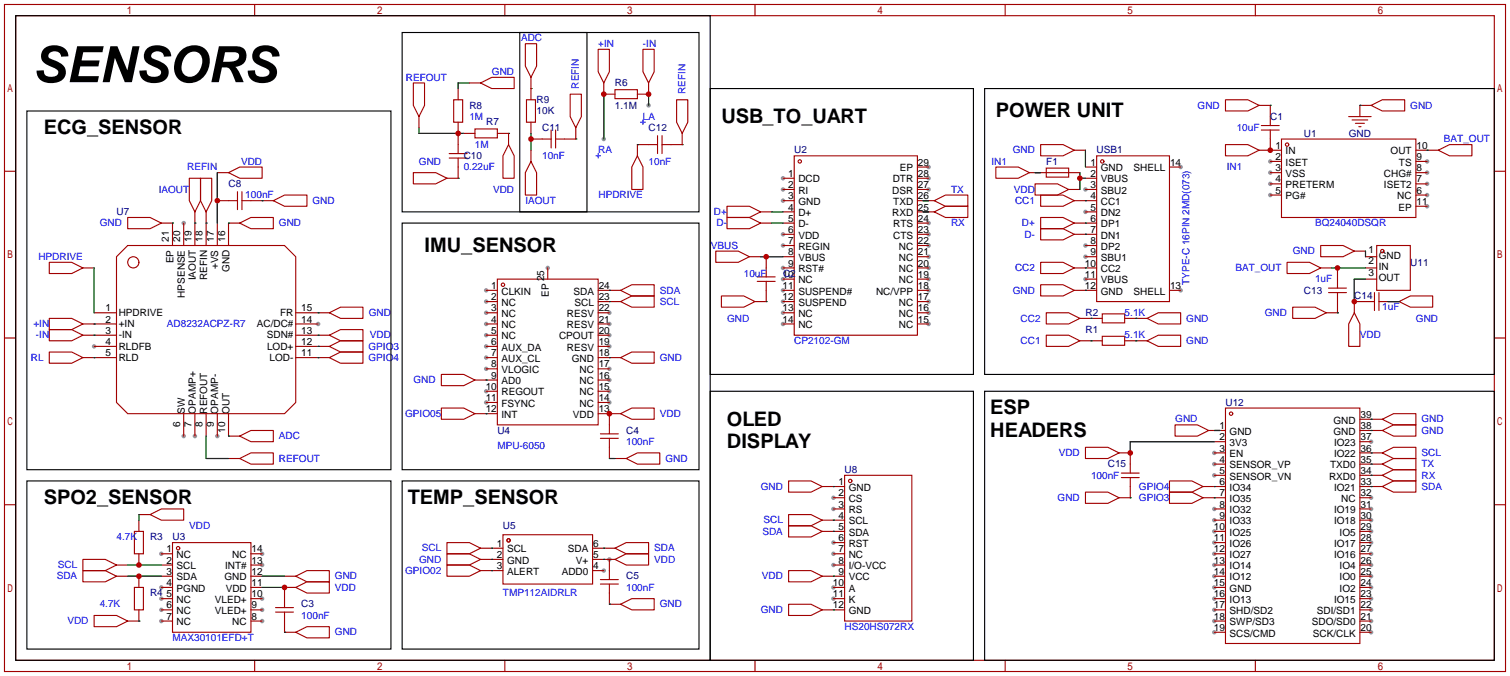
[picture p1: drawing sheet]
<svg xmlns="http://www.w3.org/2000/svg" width="342mm" height="153mm" viewBox="0 0 342 153" stroke-linecap="round" stroke-linejoin="round" font-family="sans-serif">
<g fill="#999">
<circle cx="246.1" cy="42.9" r=".51"/>
<circle cx="246.1" cy="48" r=".51"/>
<circle cx="246.1" cy="55.6" r=".51"/>
<circle cx="246.1" cy="58.2" r=".51"/>
<circle cx="246.1" cy="63.2" r=".51"/>
<circle cx="267.7" cy="65.8" r=".51"/>
<circle cx="267.7" cy="37.8" r=".51"/>
<circle cx="288" cy="36.6" r=".51"/>
<circle cx="288" cy="39.1" r=".51"/>
<circle cx="288" cy="41.7" r=".51"/>
<circle cx="288" cy="44.2" r=".51"/>
<circle cx="323.6" cy="44.2" r=".51"/>
<circle cx="323.6" cy="41.7" r=".51"/>
<circle cx="323.6" cy="39.1" r=".51"/>
<circle cx="323.6" cy="36.6" r=".51"/>
<circle cx="323.6" cy="46.7" r=".51"/>
<circle cx="36.6" cy="125.5" r=".51"/>
<circle cx="36.6" cy="133.1" r=".51"/>
<circle cx="36.6" cy="135.6" r=".51"/>
<circle cx="36.6" cy="138.2" r=".51"/>
<circle cx="36.6" cy="140.7" r=".51"/>
<circle cx="59.4" cy="140.7" r=".51"/>
<circle cx="59.4" cy="138.2" r=".51"/>
<circle cx="59.4" cy="135.6" r=".51"/>
<circle cx="59.4" cy="128" r=".51"/>
<circle cx="59.4" cy="125.5" r=".51"/>
<circle cx="110.2" cy="65.8" r=".51"/>
<circle cx="110.2" cy="68.3" r=".51"/>
<circle cx="110.2" cy="70.9" r=".51"/>
<circle cx="110.2" cy="73.4" r=".51"/>
<circle cx="110.2" cy="75.9" r=".51"/>
<circle cx="110.2" cy="78.5" r=".51"/>
<circle cx="110.2" cy="81" r=".51"/>
<circle cx="110.2" cy="83.6" r=".51"/>
<circle cx="110.2" cy="88.6" r=".51"/>
<circle cx="110.2" cy="91.2" r=".51"/>
<circle cx="138.2" cy="91.2" r=".51"/>
<circle cx="138.2" cy="88.6" r=".51"/>
<circle cx="138.2" cy="86.1" r=".51"/>
<circle cx="138.2" cy="83.6" r=".51"/>
<circle cx="138.2" cy="78.5" r=".51"/>
<circle cx="138.2" cy="75.9" r=".51"/>
<circle cx="138.2" cy="73.4" r=".51"/>
<circle cx="138.2" cy="70.9" r=".51"/>
<circle cx="124.2" cy="60.7" r=".51"/>
<circle cx="136.9" cy="129.3" r=".51"/>
<circle cx="138.2" cy="126.7" r=".51"/>
<circle cx="177.5" cy="40.4" r=".51"/>
<circle cx="177.5" cy="42.9" r=".51"/>
<circle cx="177.5" cy="45.5" r=".51"/>
<circle cx="177.5" cy="53.1" r=".51"/>
<circle cx="177.5" cy="55.6" r=".51"/>
<circle cx="177.5" cy="60.7" r=".51"/>
<circle cx="177.5" cy="63.2" r=".51"/>
<circle cx="177.5" cy="65.8" r=".51"/>
<circle cx="177.5" cy="68.3" r=".51"/>
<circle cx="177.5" cy="70.9" r=".51"/>
<circle cx="177.5" cy="73.4" r=".51"/>
<circle cx="210.6" cy="73.4" r=".51"/>
<circle cx="210.6" cy="70.9" r=".51"/>
<circle cx="210.6" cy="68.3" r=".51"/>
<circle cx="210.6" cy="65.8" r=".51"/>
<circle cx="210.6" cy="63.2" r=".51"/>
<circle cx="210.6" cy="60.7" r=".51"/>
<circle cx="210.6" cy="58.2" r=".51"/>
<circle cx="210.6" cy="55.6" r=".51"/>
<circle cx="210.6" cy="53.1" r=".51"/>
<circle cx="210.6" cy="50.5" r=".51"/>
<circle cx="210.6" cy="42.9" r=".51"/>
<circle cx="210.6" cy="40.4" r=".51"/>
<circle cx="210.6" cy="37.8" r=".51"/>
<circle cx="21.3" cy="78.5" r=".51"/>
<circle cx="41.7" cy="98.8" r=".51"/>
<circle cx="44.2" cy="98.8" r=".51"/>
<circle cx="49.3" cy="98.8" r=".51"/>
<circle cx="72.1" cy="73.4" r=".51"/>
<circle cx="41.7" cy="50.5" r=".51"/>
<circle cx="189" cy="112.8" r=".51"/>
<circle cx="189" cy="115.3" r=".51"/>
<circle cx="189" cy="122.9" r=".51"/>
<circle cx="189" cy="125.5" r=".51"/>
<circle cx="189" cy="128" r=".51"/>
<circle cx="189" cy="133.1" r=".51"/>
<circle cx="189" cy="135.6" r=".51"/>
<circle cx="275.3" cy="102.6" r=".51"/>
<circle cx="275.3" cy="105.2" r=".51"/>
<circle cx="275.3" cy="107.7" r=".51"/>
<circle cx="275.3" cy="115.3" r=".51"/>
<circle cx="275.3" cy="117.9" r=".51"/>
<circle cx="275.3" cy="120.4" r=".51"/>
<circle cx="275.3" cy="122.9" r=".51"/>
<circle cx="275.3" cy="125.5" r=".51"/>
<circle cx="275.3" cy="128" r=".51"/>
<circle cx="275.3" cy="130.6" r=".51"/>
<circle cx="275.3" cy="133.1" r=".51"/>
<circle cx="275.3" cy="135.6" r=".51"/>
<circle cx="275.3" cy="138.2" r=".51"/>
<circle cx="275.3" cy="140.7" r=".51"/>
<circle cx="275.3" cy="143.3" r=".51"/>
<circle cx="310.9" cy="143.3" r=".51"/>
<circle cx="310.9" cy="140.7" r=".51"/>
<circle cx="310.9" cy="138.2" r=".51"/>
<circle cx="310.9" cy="135.6" r=".51"/>
<circle cx="310.9" cy="133.1" r=".51"/>
<circle cx="310.9" cy="130.6" r=".51"/>
<circle cx="310.9" cy="128" r=".51"/>
<circle cx="310.9" cy="125.5" r=".51"/>
<circle cx="310.9" cy="122.9" r=".51"/>
<circle cx="310.9" cy="120.4" r=".51"/>
<circle cx="310.9" cy="117.9" r=".51"/>
<circle cx="310.9" cy="115.3" r=".51"/>
<circle cx="310.9" cy="112.8" r=".51"/>
<circle cx="310.9" cy="100.1" r=".51"/>
<circle cx="136.9" cy="31.5" r=".51"/>
<circle cx="147.1" cy="23.9" r=".51"/>
</g>
<g fill="none" stroke="#a10000" stroke-width=".25">
<path d="M1 1h340.4v151.1h-340.4zM3.6 3.6h335.2v146h-335.2zM57.7 1v2.6M93.7 18.8h2.6v5.1l-1.3 2.5-1.3-2.5zM106.4 18.8h2.6M109 18.8l2.5-1.3h5.1v2.6h-5.1zM114.5 1v2.6M119.1 9.9h2.6v5.1l-1.3 2.5-1.3-2.5zM120.4 17.5v5.1M135.6 11.2h2.6v5.1l-1.3 2.5-1.3-2.5zM136.9 18.8v2.5h2.5M145.8 11.2h2.5v5.1l-1.2 2.5-1.3-2.5z"/>
<path d="M147.1 18.8v2.5h-2.6M171.2 1v2.6M227.9 1v2.6M284.6 1v2.6M1 38.8h2.6M49.3 39.1h2.5M51.8 39.1l2.6-1.3h5v2.6h-5zM93.7 39.1h5.1l2.5 1.3-2.5 1.3h-5.1zM95 26.4v2.6M101.9 35.8h4M101.9 34.8h4M102.9 22.6h2v5.1h-2z"/>
<path d="M103.9 35.8v4.6h-2.6M103.9 20.1v2.5M103.9 27.7v7.1M105.2 30.2h2.5M107.7 29.2h5.1v2h-5.1zM112.8 30.2h2.5v2.6M115.3 32.8l1.3 2.5v5.1h-2.6v-5.1zM119.4 22.6h2v5.1h-2zM120.4 36.6l1.3 2.5v5.1h-2.6v-5.1zM120.4 27.7v2.5M120.4 34v2.6M120.4 31.5h4.6"/>
<path d="M125 29.5v4M126 29.5v4M129.3 21.3h2.5v5.1l-1.2 2.6-1.3-2.6zM130.6 29v2.5h-4.6M139.4 20.3h5.1v2.1h-5.1zM144.5 35.3l1.3 2.5v5.1h-2.5v-5.1zM149.1 32.8h-4.6v2.5M149.1 30.7v4.1M150.1 30.7v4.1M153.4 22.6h2.6v5.1l-1.3 2.5-1.3-2.5zM154.7 30.2v2.6h-4.6M180.1 35.3h27.9v40.6h-27.9z"/>
<path d="M208 37.8h2.6M225.8 37.8h5.1l2.5 1.3-2.5 1.3h-5.1zM233.4 39.1h11.5M236 32.8h5l2.6 1.2-2.6 1.3h-5zM237.2 38.1h5.1v2h-5.1zM243.6 34h2.5M246.1 37.8h2.6M248.7 35.3h16.5v33h-16.5zM265.2 37.8h2.5M277.9 22.6h5.1l2.5 1.3-2.5 1.2h-5.1zM277.9 32.8h5.1l2.5 1.2-2.5 1.3h-5.1zM285.5 34h5.1"/>
<path d="M285.5 23.9h2.5v4.5M286 29.5h4.1M286 28.4h4.1M288 36.6h2.6M288 39.1h2.6M288 29.5v4.5M290.6 31.5h30.5v17.8h-30.5zM305.8 26.4h5.1M306.6 27.2h3.5M307.3 27.9h2.1M308.1 28.7h.5M310.9 23.9l2.5-1.3h5.1v2.5h-5.1z"/>
<path d="M310.9 23.9h-2.5v2.5M321.1 34h5M321.1 36.6h2.5M321.1 39.1h2.5M326.1 34l2.6-1.2h5.1v2.5h-5.1zM338.8 38.8h2.6M11.2 59.4h5.1l2.5 1.3-2.5 1.3h-5.1zM29 55.6h35.5l2.6 2.6v33l-2.6 2.5h-35.5l-2.6-2.5v-33zM29 49.3h5l2.6 1.2-2.6 1.3h-5zM36.6 50.5h2.5v5.1M41.7 50.5v5.1M42.9 40.4h2.6v5.1l-1.3 2.5-1.3-2.5z"/>
<path d="M44.2 48v7.6M45.5 40.4h2.5v5.1l-1.3 2.5-1.2-2.5zM46.7 48v7.6M49.3 45.5h4.5M49.3 50.5v5.1M53.8 43.4v4.1M54.4 50.5l2.5-1.2h5.1v2.5h-5.1zM54.4 50.5h-2.6v5.1M54.9 45.5h7.1M54.9 43.4v4.1M62 45.5l2.5-1.3h5.1v2.5h-5.1zM162.3 56.9h5.1l2.5 1.3-2.5 1.2h-5.1z"/>
<path d="M164.8 46.7h5.1l2.6 1.3-2.6 1.3h-5.1zM164.8 49.3h5.1l2.6 1.2-2.6 1.3h-5.1zM169.9 58.2h2.6M172.5 48h2.5M172.5 50.5h2.5M173.7 58.2v4.5M177.5 40.4h2.6M177.5 42.9h2.6M177.5 45.5h2.6M177.5 48h2.6M177.5 50.5h2.6M177.5 53.1h2.6"/>
<path d="M177.5 55.6h2.6M177.5 58.2h2.6M208 40.4h2.6M208 42.9h2.6M208 45.5h3.8M208 48h3.8M208 50.5h2.6M208 53.1h2.6M208 55.6h2.6M208 58.2h2.6M211.8 48l2.6-1.3h5.1v2.6h-5.1zM211.8 45.5l2.6-1.3h5.1v2.5h-5.1z"/>
<path d="M234.7 41.7h5.1l2.5 1.2-2.5 1.3h-5.1zM236 44.2h5l2.6 1.3-2.6 1.2h-5zM236 59.4h5l2.6 1.3-2.6 1.3h-5zM236 49.3h5l2.6 1.2-2.6 1.3h-5zM236 51.8h5l2.6 1.3-2.6 1.3h-5zM242.3 42.9h2.6M243.6 45.5h5.1M243.6 50.5h5.1M243.6 53.1h5.1M246.1 40.4h2.6M246.1 42.9h2.6M246.1 48h2.6"/>
<path d="M246.1 55.6h2.6M246.1 58.2h2.6M288 41.7h2.6M288 44.2h2.6M291.8 59.4h5.1l2.6 1.3-2.6 1.3h-5.1zM299.5 55.6h5l2.6 1.3-2.6 1.3h-5zM307.1 56.9h2.5M309.6 58.2h2.6M312.2 55.6h7.6v10.2h-7.6zM321.1 41.7h2.5M321.1 44.2h2.5M321.1 46.7h2.5"/>
<path d="M1 76.6h2.6M11.2 79.8h5.1l2.5 1.2-2.5 1.3h-5.1zM11.2 72.1h5.1l2.5 1.3-2.5 1.3h-5.1zM11.2 74.7h5.1l2.5 1.2-2.5 1.3h-5.1zM18.8 60.7h2.5M18.8 73.4h7.6M18.8 75.9h7.6M21.3 70.9h5.1M21.3 78.5h5.1M67.1 70.9h7.6M67.1 73.4h5M67.1 75.9h7.6"/>
<path d="M67.1 78.5h7.6M74.7 78.5l2.5-1.3h5.1v2.6h-5.1zM74.7 70.9l2.5-1.3h5.1v2.5h-5.1zM74.7 75.9l2.5-1.2h5.1v2.5h-5.1zM110.2 65.8h2.6M110.2 68.3h2.6M110.2 70.9h2.6M110.2 73.4h2.6M110.2 75.9h2.6M110.2 78.5h2.6M112.8 63.2h22.8v33.1h-22.8zM124.2 60.7v2.5"/>
<path d="M135.6 65.8h5.1M135.6 68.3h5.1M135.6 70.9h2.6M135.6 73.4h2.6M135.6 75.9h2.6M135.6 78.5h2.6M140.7 68.3l2.6-1.2h5v2.5h-5zM140.7 65.8l2.6-1.3h5v2.6h-5zM163.6 67.1h5.1l2.5 1.2-2.5 1.3h-5.1zM171.7 63.8h4.1M171.7 62.7h4.1M173.7 63.8v4.5h-2.5"/>
<path d="M177.5 60.7h2.6M177.5 63.2h2.6M177.5 65.8h2.6M177.5 68.3h2.6M177.5 70.9h2.6M177.5 73.4h2.6M208 60.7h2.6M208 63.2h2.6M208 65.8h2.6M208 68.3h2.6M208 70.9h2.6M208 73.4h2.6"/>
<path d="M236 64.5h5l2.6 1.3-2.6 1.3h-5zM237.2 70.9h5.1l2.6 1.2-2.6 1.3h-5.1zM237.2 75.9h5.1l2.6 1.3-2.6 1.3h-5.1zM243.6 60.7h5.1M243.6 65.8h5.1M244.9 72.1h5M244.9 77.2h5M246.1 63.2h2.6M249.9 71.1h5.1v2.1h-5.1zM249.9 76.2h5.1v2h-5.1zM255 72.1h5.1M255 77.2h5.1"/>
<path d="M260.1 72.1l2.5-1.2h5.1v2.5h-5.1zM260.1 77.2l2.5-1.3h5.1v2.6h-5.1zM265.2 65.8h2.5M293.1 69.6h5.1l2.5 1.3-2.5 1.2h-5.1zM299.5 60.7h2.5M301.2 66.3h4.1M301.2 65.3h4.1M303.3 66.3v4.6h-2.6M303.3 60.7v4.6M307.1 70.9l1.3 2.5v5.1h-2.6v-5.1zM309.6 60.7h2.6M309.6 63.2h2.6"/>
<path d="M311.7 68.3h-4.6v2.6M311.7 66.3v4.1M312.7 68.3h4.5M312.7 66.3v4.1M317.2 68.3l2.6-1.2h5.1v2.5h-5.1zM338.8 76.6h2.6M18.8 81h7.6M41.7 93.7v5.1M44.2 93.7v5.1M46.7 93.7v5.1M49.3 93.7v5.1M51.8 93.7v5.1h2.6"/>
<path d="M54.4 98.8l2.5-1.3h5.1v2.6h-5.1zM67.1 81h7.6M74.7 81l2.5-1.2h5.1v2.5h-5.1zM100.1 84.8h5.1l2.5 1.3-2.5 1.3h-5.1zM100.1 92.5h5.1l2.5 1.2-2.5 1.3h-5.1zM107.7 86.1h5.1M107.7 93.7h5.1M110.2 81h2.6M110.2 83.6h2.6M110.2 88.6h2.6M110.2 91.2h2.6M135.6 81h5.1"/>
<path d="M135.6 83.6h2.6M135.6 86.1h2.6M135.6 88.6h2.6M135.6 91.2h2.6M135.6 93.7h5.1M136.1 98.3h4.1M136.1 99.3h4.1M138.2 93.7v4.6M138.2 99.3v4.6M140.7 93.7l2.6-1.2h5v2.5h-5zM140.7 81l2.6-1.2h5v2.5h-5zM266.4 96.3h5.1l2.6 1.2-2.6 1.3h-5.1z"/>
<path d="M274.1 97.5h3.8M277.9 92.5h30.5v53.3h-30.5zM308.4 97.5h5M308.4 95h5M313.4 95l2.6-1.3h5.1v2.6h-5.1zM313.4 97.5l2.6-1.2h5.1v2.5h-5.1zM1 114.4h2.6M31.5 117.9v2.5M31.5 116.6h2.5M34 116.6l2.6-1.3h5.1v2.6h-5.1zM51.8 103.9h2.6M54.4 103.9l2.5-1.3h5.1v2.6h-5.1z"/>
<path d="M139.4 103.9h2.6M142 103.9l2.5-1.3h5.1v2.6h-5.1zM178.8 116.6h5.1l2.5 1.3-2.5 1.2h-5.1zM178.8 119.1h5.1l2.5 1.3-2.5 1.3h-5.1zM178.8 109h5.1l2.5 1.2-2.5 1.3h-5.1zM186.4 110.2h5.1M186.4 117.9h5.1M189 112.8h2.5M189 115.3h2.5M191.5 107.7h15.3v33h-15.3zM246.1 111.5h5.1l2.5 1.3-2.5 1.2h-5.1zM246.1 101.3h5.1l2.5 1.3-2.5 1.3h-5.1z"/>
<path d="M253.7 102.6h2.6v4.6M254.3 107.2h4M254.3 108.2h4M256.3 108.2v4.6h-2.6M265.2 111.5h5.1l2.5 1.3-2.5 1.2h-5.1zM265.2 109h5.1l2.5 1.2-2.5 1.3h-5.1zM272.8 110.2h5.1M272.8 112.8h5.1M275.3 115.3h2.6M275.3 117.9h2.6M275.3 100.1h2.6M275.3 102.6h2.6"/>
<path d="M275.3 105.2h2.6M275.3 107.7h2.6M308.4 110.2h5M308.4 112.8h2.5M308.4 115.3h2.5M308.4 117.9h2.5M308.4 100.1h2.5M308.4 102.6h5M308.4 105.2h5M308.4 107.7h5M313.4 107.7l2.6-1.3h5.1v2.6h-5.1zM313.4 105.2l2.6-1.3h5.1v2.5h-5.1z"/>
<path d="M313.4 110.2l2.6-1.2h5.1v2.5h-5.1zM313.4 102.6l2.6-1.3h5.1v2.6h-5.1zM338.8 114.4h2.6M18.8 126.7h5.1l2.5 1.3-2.5 1.3h-5.1zM18.8 129.3h5.1l2.5 1.3-2.5 1.2h-5.1zM21.3 139.4h5.1l2.6 1.3-2.6 1.3h-5.1zM26.4 128h2.6M26.4 130.6h2.6M30.5 120.4h2v5.1h-2zM30.5 133.1h2v5.1h-2zM31.5 138.2v2.5h-2.5M31.5 125.5v2.5"/>
<path d="M31.5 130.6v2.5M36.6 125.5h2.5M36.6 128h2.5M36.6 130.6h2.5M36.6 133.1h2.5M36.6 135.6h2.5M36.6 138.2h2.5M39.1 122.9h17.8v20.4h-17.8zM56.9 125.5h2.5M56.9 128h2.5M56.9 130.6h2.5M56.9 133.1h2.5"/>
<path d="M56.9 135.6h2.5M56.9 138.2h2.5M62.5 137.7h4M62.5 138.7h4M64.5 130.6h2.6M64.5 138.7v4.6h2.6M67.1 133.1l2.5-1.3h5.1v2.6h-5.1zM67.1 130.6l2.5-1.3h5.1v2.5h-5.1zM67.1 133.1h-2.6v4.6M101.3 125.5h5.1l2.6 1.2-2.6 1.3h-5.1zM101.3 122.9h5.1l2.6 1.3-2.6 1.3h-5.1zM101.3 128h5.1l2.6 1.3-2.6 1.3h-5.1z"/>
<path d="M109 124.2h5M109 126.7h5M109 129.3h5M114 121.2h20.4v11.1h-20.4zM134.4 124.2h5M134.4 126.7h5M134.4 129.3h2.5M136.1 131.3h4.1M136.1 132.3h4.1M138.2 132.3v4.6h2.5M138.2 126.7v4.6M139.4 126.7l2.6-1.2h5.1v2.5h-5.1z"/>
<path d="M139.4 124.2l2.6-1.3h5.1v2.6h-5.1zM140.7 136.9l2.6-1.3h5v2.6h-5zM178.8 129.3h5.1l2.5 1.3-2.5 1.2h-5.1zM178.8 136.9h5.1l2.5 1.3-2.5 1.2h-5.1zM186.4 130.6h5.1M186.4 138.2h5.1M186.4 120.4h5.1M189 125.5h2.5M189 128h2.5M189 133.1h2.5M189 135.6h2.5M189 122.9h2.5"/>
<path d="M275.3 125.5h2.6M275.3 128h2.6M275.3 130.6h2.6M275.3 133.1h2.6M275.3 135.6h2.6M275.3 138.2h2.6M275.3 120.4h2.6M275.3 122.9h2.6M308.4 125.5h2.5M308.4 128h2.5M308.4 130.6h2.5M308.4 133.1h2.5"/>
<path d="M308.4 135.6h2.5M308.4 138.2h2.5M308.4 120.4h2.5M308.4 122.9h2.5M36.6 140.7h2.5M56.9 140.7h2.5M57.7 149.6v2.5M67.1 143.3l2.5-1.3h5.1v2.5h-5.1zM114.5 149.6v2.5M171.2 149.6v2.5M227.9 149.6v2.5M275.3 140.7h2.6"/>
<path d="M275.3 143.3h2.6M284.6 149.6v2.5M308.4 140.7h2.5M308.4 143.3h2.5"/>
<circle cx="181.4" cy="36.6" r=".38"/>
<circle cx="249.9" cy="36.6" r=".38"/>
<circle cx="291.8" cy="32.8" r=".38"/>
<circle cx="30.2" cy="59.4" r="1.27"/>
<circle cx="313.4" cy="56.9" r=".38"/>
<circle cx="114" cy="64.5" r=".38"/>
<circle cx="279.1" cy="93.7" r=".38"/>
<circle cx="192.8" cy="109" r=".38"/>
<circle cx="40.4" cy="124.2" r=".38"/>
<circle cx="115.3" cy="122.4" r=".38"/>
</g>
<g fill="none" stroke="#008700" stroke-width=".25">
<path d="M106.4 18.8h-2.5v1.3M49.3 39.1v11.4M95 29v1.2h10.2M115.3 30.2h.1M120.4 20.1h.1M120.4 30.2v3.8M130.6 31.5h.1M136.9 21.3v10.2M144.5 32.8h.1M147.1 21.3v2.6M154.7 32.8h.1M234.7 39.1h1.3"/>
<path d="M244.9 39.1v3.8M246.1 34v3.8M288 34h.1M288 23.9h.1M308.4 23.9h.1M323.6 34h.1M39.1 50.5h.1M44.2 50.5h.1M46.7 50.5h.1M51.8 50.5h.1M59.4 45.5h.1M103.9 40.4h.1"/>
<path d="M172.5 58.2h5M175 48h2.5M175 50.5h2.5M209.3 48h1.3M209.3 45.5h1.3M244.9 40.4h1.2M246.1 45.5h.1M246.1 50.5h.1M246.1 53.1h.1M309.6 56.9v1.3M21.3 75.9h.1M21.3 73.4h.1"/>
<path d="M21.3 60.7v10.2M72.1 78.5h.1M72.1 70.9h.1M72.1 75.9h.1M138.2 68.3h.1M138.2 65.8h.1M173.7 68.3h.1M246.1 65.8h.1M246.1 60.7h.1M247.4 72.1h.1M247.4 77.2h.1M257.6 72.1h.1"/>
<path d="M257.6 77.2h.1M302 60.7h7.6M303.3 70.9h.1M309.6 63.2h-2.5v5.1M314.7 68.3h2.5M21.3 81h.1M46.7 98.8v5.1h5.1M51.8 98.8h.1M72.1 81h.1M110.2 86.1h.1M110.2 93.7h.1M138.2 93.7h.1"/>
<path d="M138.2 81h.1M275.3 97.5h1.3M310.9 95h.1M310.9 97.5h.1M31.5 116.6v1.3M138.2 103.9h1.2M189 117.9h.1M189 110.2h.1M256.3 112.8h.1M275.3 110.2h.1M275.3 112.8h.1M275.3 100.1h-19v2.5"/>
<path d="M310.9 107.7h.1M310.9 105.2h.1M310.9 110.2h.1M310.9 102.6h.1M29 128h7.6M29 130.6h7.6M59.4 130.6h5.1M59.4 133.1h5.1M111.5 126.7h.1M111.5 124.2h.1M111.5 129.3h.1M136.9 126.7h.1"/>
<path d="M136.9 124.2h.1M138.2 136.9h.1M189 130.6h.1M189 138.2h.1M189 120.4h.1M31.5 140.7h.1M64.5 143.3h.1"/>
</g>
<path d="M3.6 3.6h157.4v146h-157.4zM91.2 7.4h67.3v40.6h-67.3zM117.9 7.4h15.2v40.6h-15.2zM6.1 25.1h82.5v81.3h-82.5zM161 20.1h59.7v64.7h-59.7zM223.3 20.1h115.5v64.7h-115.5zM91.2 50.5h67.3v55.9h-67.3zM161 88.6h59.7v61h-59.7zM223.3 88.6h115.5v61h-115.5zM6.1 109h82.5v38.1h-82.5zM91.2 109h67.3v38.1h-67.3z" fill="none" stroke="#000" stroke-width=".25"/>
<path d="M135.1 35.3h1M135.6 34.8v1M145.3 27.7h1M145.8 27.2v1" fill="none" stroke="#00f" stroke-width=".25"/>
<g fill="#c00">
<circle cx="244.9" cy="40.4" r=".63"/>
<circle cx="288" cy="34" r=".63"/>
<circle cx="31.5" cy="128" r=".63"/>
<circle cx="31.5" cy="130.6" r=".63"/>
<circle cx="64.5" cy="133.1" r=".63"/>
<circle cx="138.2" cy="93.7" r=".63"/>
<circle cx="173.7" cy="58.2" r=".63"/>
<circle cx="49.3" cy="45.5" r=".63"/>
<circle cx="120.4" cy="31.5" r=".63"/>
<circle cx="103.9" cy="30.2" r=".63"/>
<circle cx="136.9" cy="21.3" r=".63"/>
<circle cx="147.1" cy="21.3" r=".63"/>
<circle cx="303.3" cy="60.7" r=".63"/>
<circle cx="307.1" cy="68.3" r=".63"/>
<circle cx="256.3" cy="102.6" r=".63"/>
</g>
<text font-size="11.3" x="7.4" y="18.6">SENSORS</text>
<g font-size="4.5">
<text x="163.6" y="27.9">USB_TO_UART</text>
<text x="225.8" y="26.6">POWER UNIT</text>
<text x="9.9" y="30.4">ECG_SENSOR</text>
<text x="96.3" y="57.1">IMU_SENSOR</text>
<text x="224.5" y="93.9">ESP</text>
<text x="164.8" y="96.4">OLED</text>
<text x="164.8" y="101.5">DISPLAY</text>
<text x="224.5" y="99">HEADERS</text>
<text x="9.9" y="114.2">SPO2_SENSOR</text>
<text x="92.5" y="114.2">TEMP_SENSOR</text>
</g>
<g font-size="2.3" fill="#00f">
<text x="118.1" y="9.4">ADC</text>
<text x="135.6" y="10.6">+IN</text>
<text x="145.8" y="10.6">-IN</text>
<text x="111.5" y="17">GND</text>
<text x="92" y="18.3">REFOUT</text>
<text x="131.3" y="20.1" transform="rotate(-90 131.3 20.1)">REFIN</text>
<text x="155.4" y="21.3" transform="rotate(-90 155.4 21.3)">REFIN</text>
<text x="106.4" y="27.1">1M</text>
<text x="145.8" y="27.1">LA</text>
<text x="271.6" y="24.6">GND</text>
<text x="280.4" y="29.7">10uF</text>
<text x="319.8" y="24.6">GND</text>
<text x="107.7" y="33.5">1M</text>
<text x="135.6" y="34.8">RA</text>
<text x="229.7" y="34.8">GND</text>
<text x="327.4" y="32.2">BAT_OUT</text>
<text x="42.5" y="38.6">REFIN</text>
<text x="54.6" y="37.3">VDD</text>
<text x="95" y="37.3">GND</text>
<text x="105.2" y="38.6">0.22uF</text>
<text x="122.9" y="36">10nF</text>
<text x="147.1" y="37.3">10nF</text>
<text x="224.8" y="37.3">IN1</text>
<text x="278.2" y="38.6">IN1</text>
<text x="36" y="43.7">IAOUT</text>
<text x="55.6" y="44.9">100nF</text>
<text x="70.9" y="46.2">GND</text>
<text x="111.8" y="43.7">VDD</text>
<text x="119.1" y="46.2">IAOUT</text>
<text x="135.7" y="44.9">HPDRIVE</text>
<text x="215.6" y="43.7">TX</text>
<text x="229.9" y="43.7">VDD</text>
<text x="230.2" y="46.2">CC1</text>
<text x="22.6" y="51.3">GND</text>
<text x="63.2" y="51.3">GND</text>
<text x="161.9" y="48.7">D+</text>
<text x="162.5" y="51.3">D-</text>
<text x="215.6" y="51.3">RX</text>
<text x="231.7" y="51.3">D+</text>
<text x="232.3" y="53.8">D-</text>
<text x="298.2" y="51.3">BQ24040DSQR</text>
<text x="8.7" y="58.9">HPDRIVE</text>
<text x="161.2" y="56.4">VBUS</text>
<text x="293.2" y="57.6">GND</text>
<text x="168.7" y="62.7">10uF</text>
<text x="230.2" y="61.4">CC2</text>
<text x="269.7" y="64.5" transform="rotate(-90 269.7 64.5)">TYPE-C 16PIN 2MD(073)</text>
<text x="280.1" y="61.4">BAT_OUT</text>
<text x="298.2" y="64">1uF</text>
<text x="83.6" y="71.6">GND</text>
<text x="149.6" y="69.1">SCL</text>
<text x="149.6" y="66.5">SDA</text>
<text x="229.7" y="66.5">GND</text>
<text x="255" y="71.6">5.1K</text>
<text x="286.8" y="71.6">GND</text>
<text x="313.4" y="70.3">1uF</text>
<text x="7.6" y="74.1">+IN</text>
<text x="8.2" y="76.7">-IN</text>
<text x="37.8" y="74.1">AD8232ACPZ-R7</text>
<text x="83.9" y="76.7">VDD</text>
<text x="164.9" y="72.9">GND</text>
<text x="180.1" y="77.9">CP2102-GM</text>
<text x="231.4" y="72.9">CC2</text>
<text x="231.4" y="77.9">CC1</text>
<text x="255" y="76.7">5.1K</text>
<text x="269" y="72.9">GND</text>
<text x="269" y="77.9">GND</text>
<text x="308.4" y="76.7">VDD</text>
<text x="321.1" y="72.9">GND</text>
<text x="7" y="81.8">RL</text>
<text x="83.6" y="79.2">GPIO3</text>
<text x="83.6" y="81.8">GPIO4</text>
<text x="149.6" y="81.8">GND</text>
<text x="93.8" y="86.8">GND</text>
<text x="91.9" y="94.5">GPIO05</text>
<text x="149.6" y="94.5">VDD</text>
<text x="266.5" y="95.7">GND</text>
<text x="322.3" y="95.7">GND</text>
<text x="63.2" y="99.5">ADC</text>
<text x="112.8" y="101.8">MPU-6050</text>
<text x="142" y="100.8">100nF</text>
<text x="322.3" y="98.3">GND</text>
<text x="63.2" y="104.6">REFOUT</text>
<text x="150.9" y="104.6">GND</text>
<text x="240.1" y="103.3">VDD</text>
<text x="322.3" y="105.9">TX</text>
<text x="322.3" y="103.3">SCL</text>
<text x="172.5" y="111">GND</text>
<text x="239.8" y="113.5">GND</text>
<text x="247.4" y="108.4">100nF</text>
<text x="258.2" y="113.5">GPIO3</text>
<text x="258.2" y="111">GPIO4</text>
<text x="322.3" y="108.4">RX</text>
<text x="322.3" y="111">SDA</text>
<text x="42.9" y="119.9">VDD</text>
<text x="173.1" y="118.6">SCL</text>
<text x="26.4" y="122.4">4.7K</text>
<text x="95.7" y="124.9">SCL</text>
<text x="148.3" y="124.9">SDA</text>
<text x="172.9" y="121.1">SDA</text>
<text x="12.9" y="131.3">SDA</text>
<text x="13.1" y="128.7">SCL</text>
<text x="75.9" y="131.3">GND</text>
<text x="91.9" y="130">GPIO02</text>
<text x="95" y="127.5">GND</text>
<text x="148.3" y="127.5">VDD</text>
<text x="172.8" y="131.3">VDD</text>
<text x="22.6" y="137.6">4.7K</text>
<text x="75.9" y="133.8">VDD</text>
<text x="114" y="135.1">TMP112AIDRLR</text>
<text x="142" y="133.8">100nF</text>
<text x="149.6" y="137.6">GND</text>
<text x="15.3" y="141.4">VDD</text>
<text x="68.3" y="140.2">100nF</text>
<text x="75.9" y="144">GND</text>
<text x="172.5" y="138.9">GND</text>
<text x="191.5" y="142.7">HS20HS072RX</text>
<text x="39.1" y="145.3">MAX30101EFD+T</text>
</g>
<g font-size="2.3" fill="#000080">
<text x="121.7" y="23.3">R9</text>
<text x="139.4" y="19.5">R6</text>
<text x="106.4" y="24.6">R8</text>
<text x="110.2" y="28.4">R7</text>
<text x="121.7" y="25.9">10K</text>
<text x="122.9" y="29.7">C11</text>
<text x="139.4" y="24.6">1.1M</text>
<text x="147.1" y="29.7">C12</text>
<text x="288" y="27.1">C1</text>
<text x="180.1" y="34.8">U2</text>
<text x="248.7" y="34.8">USB1</text>
<text x="295.7" y="31">U1</text>
<text x="305.8" y="31">GND</text>
<text x="105.2" y="36">C10</text>
<text x="237.2" y="37.3">F1</text>
<text x="51.8" y="42.4">C8</text>
<text x="26.4" y="48.7">U7</text>
<text x="177.5" y="62.7">C2</text>
<text x="319.8" y="60.2">U11</text>
<text x="246.1" y="71.6">R2</text>
<text x="295.7" y="66.5">C13</text>
<text x="307.1" y="67.8">C14</text>
<text x="246.1" y="75.4">R1</text>
<text x="277.9" y="91.9">U12</text>
<text x="112.8" y="98.3">U4</text>
<text x="142" y="98.3">C4</text>
<text x="191.5" y="107.2">U8</text>
<text x="251.2" y="105.9">C15</text>
<text x="114" y="119.9">U5</text>
<text x="34" y="122.4">R3</text>
<text x="39.1" y="122.4">U3</text>
<text x="142" y="131.3">C5</text>
<text x="34" y="135.1">R4</text>
<text x="68.3" y="137.6">C3</text>
</g>
<g font-size="2.3">
<text x="289.2" y="33.7">1</text>
<text x="291.5" y="35">IN</text>
<text x="315.3" y="35">OUT</text>
<text x="321.2" y="33.7">10</text>
<text x="178.7" y="40.1">1</text>
<text x="181" y="41.3">DCD</text>
<text x="202.4" y="41.3">DTR</text>
<text x="204.1" y="38.8">EP</text>
<text x="208.2" y="40.1">28</text>
<text x="208.2" y="37.5">29</text>
<text x="247.3" y="37.5">1</text>
<text x="247.3" y="40.1">2</text>
<text x="249.6" y="38.8">GND</text>
<text x="249.6" y="41.3">VBUS</text>
<text x="257.1" y="38.8">SHELL</text>
<text x="265.3" y="37.5">14</text>
<text x="289.2" y="36.3">2</text>
<text x="289.2" y="38.8">3</text>
<text x="289.2" y="41.3">4</text>
<text x="291.5" y="37.5">ISET</text>
<text x="291.5" y="40.1">VSS</text>
<text x="313.8" y="40.1">CHG#</text>
<text x="317.2" y="37.5">TS</text>
<text x="321.2" y="41.3">7</text>
<text x="321.2" y="38.8">8</text>
<text x="321.2" y="36.3">9</text>
<text x="178.7" y="42.6">2</text>
<text x="178.7" y="45.2">3</text>
<text x="178.7" y="47.7">4</text>
<text x="181" y="43.9">RI</text>
<text x="181" y="46.4">GND</text>
<text x="202.3" y="43.9">DSR</text>
<text x="202.6" y="46.4">TXD</text>
<text x="208.2" y="47.7">25</text>
<text x="208.2" y="45.2">26</text>
<text x="208.2" y="42.6">27</text>
<text x="247.3" y="42.6">3</text>
<text x="247.3" y="45.2">4</text>
<text x="247.3" y="47.7">5</text>
<text x="249.6" y="43.9">SBU2</text>
<text x="249.6" y="46.4">CC1</text>
<text x="289.2" y="43.9">5</text>
<text x="291.5" y="42.6">PRETERM</text>
<text x="291.5" y="45.2">PG#</text>
<text x="313.8" y="42.6">ISET2</text>
<text x="316.8" y="45.2">NC</text>
<text x="317.1" y="47.7">EP</text>
<text x="321.2" y="43.9">6</text>
<text x="321.2" y="46.4">11</text>
<text x="178.7" y="50.2">5</text>
<text x="178.7" y="52.8">6</text>
<text x="181" y="49">D+</text>
<text x="181" y="51.5">D-</text>
<text x="202.3" y="49">RXD</text>
<text x="202.6" y="51.5">RTS</text>
<text x="208.2" y="52.8">23</text>
<text x="208.2" y="50.2">24</text>
<text x="247.3" y="50.2">6</text>
<text x="247.3" y="52.8">7</text>
<text x="249.6" y="49">DN2</text>
<text x="249.6" y="51.5">DP1</text>
<text x="38.3" y="54.8" transform="rotate(-90 38.3 54.8)">21</text>
<text x="39.3" y="59.6" transform="rotate(-90 39.3 59.6)">EP</text>
<text x="40.9" y="54.8" transform="rotate(-90 40.9 54.8)">20</text>
<text x="43.4" y="54.8" transform="rotate(-90 43.4 54.8)">19</text>
<text x="45.9" y="54.8" transform="rotate(-90 45.9 54.8)">18</text>
<text x="48.5" y="54.8" transform="rotate(-90 48.5 54.8)">17</text>
<text x="51" y="54.8" transform="rotate(-90 51 54.8)">16</text>
<text x="178.7" y="55.3">7</text>
<text x="178.7" y="57.9">8</text>
<text x="181" y="54">VDD</text>
<text x="181" y="56.6">REGIN</text>
<text x="181" y="59.1">VBUS</text>
<text x="202.6" y="54">CTS</text>
<text x="203.8" y="59.1">NC</text>
<text x="203.8" y="56.6">NC</text>
<text x="208.2" y="57.9">21</text>
<text x="208.2" y="55.3">22</text>
<text x="247.3" y="55.3">8</text>
<text x="247.3" y="57.9">9</text>
<text x="249.6" y="54">DN1</text>
<text x="249.6" y="56.6">DP2</text>
<text x="249.6" y="59.1">SBU1</text>
<text x="310.3" y="57.4">1</text>
<text x="310.3" y="59.9">2</text>
<text x="312.6" y="58.6">GND</text>
<text x="44.4" y="63.5" transform="rotate(-90 44.4 63.5)">IAOUT</text>
<text x="47" y="63.4" transform="rotate(-90 47 63.4)">REFIN</text>
<text x="49.5" y="61" transform="rotate(-90 49.5 61)">+VS</text>
<text x="52" y="61.7" transform="rotate(-90 52 61.7)">GND</text>
<text x="111.4" y="65.5">1</text>
<text x="123.4" y="63.7" transform="rotate(-90 123.4 63.7)">25</text>
<text x="135.8" y="65.5">24</text>
<text x="177.4" y="62.9">10</text>
<text x="177.4" y="65.5">11</text>
<text x="178.7" y="60.4">9</text>
<text x="181" y="61.7">RST#</text>
<text x="181" y="64.2">NC</text>
<text x="203.8" y="64.2">NC</text>
<text x="203.8" y="61.7">NC</text>
<text x="208.2" y="65.5">18</text>
<text x="208.2" y="62.9">19</text>
<text x="208.2" y="60.4">20</text>
<text x="246" y="60.4">10</text>
<text x="246" y="62.9">11</text>
<text x="246" y="65.5">12</text>
<text x="249.6" y="61.7">CC2</text>
<text x="249.6" y="64.2">VBUS</text>
<text x="265.3" y="65.5">13</text>
<text x="310.3" y="62.4">3</text>
<text x="312.6" y="61.2">IN</text>
<text x="312.6" y="63.7">OUT</text>
<text x="23.9" y="70.6">1</text>
<text x="26.9" y="71.6">HPDRIVE</text>
<text x="41.9" y="67.5" transform="rotate(-90 41.9 67.5)">HPSENSE</text>
<text x="63.5" y="71.6">FR</text>
<text x="68.3" y="70.6">15</text>
<text x="111.4" y="68">2</text>
<text x="111.4" y="70.6">3</text>
<text x="113.7" y="66.7">CLKIN</text>
<text x="113.7" y="69.3">NC</text>
<text x="113.7" y="71.8">NC</text>
<text x="124.4" y="67.3" transform="rotate(-90 124.4 67.3)">EP</text>
<text x="128.5" y="71.8">RESV</text>
<text x="130" y="66.7">SDA</text>
<text x="130.3" y="69.3">SCL</text>
<text x="135.8" y="70.6">22</text>
<text x="135.8" y="68">23</text>
<text x="177.4" y="68">12</text>
<text x="177.4" y="70.6">13</text>
<text x="181" y="66.7">SUSPEND#</text>
<text x="181" y="69.3">SUSPEND</text>
<text x="181" y="71.8">NC</text>
<text x="198.6" y="66.7">NC/VPP</text>
<text x="203.8" y="71.8">NC</text>
<text x="203.8" y="69.3">NC</text>
<text x="208.2" y="70.6">16</text>
<text x="208.2" y="68">17</text>
<text x="249.6" y="66.7">GND</text>
<text x="257.1" y="66.7">SHELL</text>
<text x="23.9" y="73.1">2</text>
<text x="23.9" y="75.6">3</text>
<text x="26.9" y="74.1">+IN</text>
<text x="26.9" y="76.7">-IN</text>
<text x="58.2" y="74.1">AC/DC#</text>
<text x="60.5" y="76.7">SDN#</text>
<text x="68.3" y="75.6">13</text>
<text x="68.3" y="73.1">14</text>
<text x="111.4" y="73.1">4</text>
<text x="111.4" y="75.6">5</text>
<text x="113.7" y="74.4">NC</text>
<text x="113.7" y="76.9">NC</text>
<text x="126.8" y="76.9">CPOUT</text>
<text x="128.5" y="74.4">RESV</text>
<text x="135.8" y="75.6">20</text>
<text x="135.8" y="73.1">21</text>
<text x="177.4" y="73.1">14</text>
<text x="181" y="74.4">NC</text>
<text x="203.8" y="74.4">NC</text>
<text x="208.2" y="73.1">15</text>
<text x="23.9" y="78.2">4</text>
<text x="23.9" y="80.7">5</text>
<text x="26.9" y="79.2">RLDFB</text>
<text x="26.9" y="81.7">RLD</text>
<text x="60.6" y="79.2">LOD+</text>
<text x="61.1" y="81.7">LOD-</text>
<text x="68.3" y="80.7">11</text>
<text x="68.3" y="78.2">12</text>
<text x="111.4" y="78.2">6</text>
<text x="111.4" y="80.7">7</text>
<text x="111.4" y="83.3">8</text>
<text x="113.7" y="79.4">AUX_DA</text>
<text x="113.7" y="82">AUX_CL</text>
<text x="128.5" y="79.4">RESV</text>
<text x="129.7" y="82">GND</text>
<text x="135.8" y="83.3">17</text>
<text x="135.8" y="80.7">18</text>
<text x="135.8" y="78.2">19</text>
<text x="110.1" y="88.3">10</text>
<text x="111.4" y="85.8">9</text>
<text x="113.7" y="84.5">VLOGIC</text>
<text x="113.7" y="87.1">AD0</text>
<text x="113.7" y="89.6">REGOUT</text>
<text x="131.4" y="89.6">NC</text>
<text x="131.4" y="87.1">NC</text>
<text x="131.4" y="84.5">NC</text>
<text x="135.8" y="88.3">15</text>
<text x="135.8" y="85.8">16</text>
<text x="41.9" y="93.7" transform="rotate(-90 41.9 93.7)">SW</text>
<text x="44.4" y="93.7" transform="rotate(-90 44.4 93.7)">OPAMP+</text>
<text x="47" y="93.7" transform="rotate(-90 47 93.7)">REFOUT</text>
<text x="49.5" y="93.7" transform="rotate(-90 49.5 93.7)">OPAMP-</text>
<text x="52" y="93.7" transform="rotate(-90 52 93.7)">OUT</text>
<text x="110.1" y="90.9">11</text>
<text x="110.1" y="93.4">12</text>
<text x="113.7" y="92.1">FSYNC</text>
<text x="113.7" y="94.7">INT</text>
<text x="129.9" y="94.7">VDD</text>
<text x="131.4" y="92.1">NC</text>
<text x="135.8" y="93.4">13</text>
<text x="135.8" y="90.9">14</text>
<text x="302.4" y="96">GND</text>
<text x="308.5" y="94.7">39</text>
<text x="40.9" y="96.7" transform="rotate(-90 40.9 96.7)">6</text>
<text x="43.4" y="96.7" transform="rotate(-90 43.4 96.7)">7</text>
<text x="45.9" y="96.7" transform="rotate(-90 45.9 96.7)">8</text>
<text x="48.5" y="96.7" transform="rotate(-90 48.5 96.7)">9</text>
<text x="51" y="98" transform="rotate(-90 51 98)">10</text>
<text x="276.5" y="97.2">1</text>
<text x="276.5" y="99.8">2</text>
<text x="278.8" y="98.5">GND</text>
<text x="278.8" y="101">3V3</text>
<text x="302.4" y="98.5">GND</text>
<text x="302.5" y="101">IO23</text>
<text x="308.5" y="99.8">37</text>
<text x="308.5" y="97.2">38</text>
<text x="276.5" y="102.3">3</text>
<text x="276.5" y="104.8">4</text>
<text x="276.5" y="107.4">5</text>
<text x="278.8" y="103.6">EN</text>
<text x="278.8" y="106.1">SENSOR_VP</text>
<text x="301.6" y="106.1">TXD0</text>
<text x="302.5" y="103.6">IO22</text>
<text x="308.5" y="107.4">34</text>
<text x="308.5" y="104.8">35</text>
<text x="308.5" y="102.3">36</text>
<text x="190.1" y="109.9">1</text>
<text x="190.1" y="112.5">2</text>
<text x="192.5" y="111.2">GND</text>
<text x="192.5" y="113.7">CS</text>
<text x="276.5" y="109.9">6</text>
<text x="276.5" y="112.5">7</text>
<text x="278.8" y="108.7">SENSOR_VN</text>
<text x="278.8" y="111.2">IO34</text>
<text x="278.8" y="113.7">IO35</text>
<text x="301.4" y="108.7">RXD0</text>
<text x="302.5" y="111.2">IO21</text>
<text x="304.1" y="113.7">NC</text>
<text x="308.5" y="112.5">32</text>
<text x="308.5" y="109.9">33</text>
<text x="190.1" y="115">3</text>
<text x="190.1" y="117.5">4</text>
<text x="192.5" y="116.3">RS</text>
<text x="192.5" y="118.8">SCL</text>
<text x="276.5" y="115">8</text>
<text x="276.5" y="117.5">9</text>
<text x="278.8" y="116.3">IO32</text>
<text x="278.8" y="118.8">IO33</text>
<text x="302.5" y="118.8">IO18</text>
<text x="302.5" y="116.3">IO19</text>
<text x="308.5" y="117.5">30</text>
<text x="308.5" y="115">31</text>
<text x="37.7" y="125.2">1</text>
<text x="57" y="125.2">14</text>
<text x="112.7" y="123.9">1</text>
<text x="115" y="125.2">SCL</text>
<text x="128.8" y="125.2">SDA</text>
<text x="134.5" y="123.9">6</text>
<text x="190.1" y="120.1">5</text>
<text x="190.1" y="122.6">6</text>
<text x="190.1" y="125.2">7</text>
<text x="192.5" y="121.4">SDA</text>
<text x="192.5" y="123.9">RST</text>
<text x="275.2" y="120.1">10</text>
<text x="275.2" y="122.6">11</text>
<text x="275.2" y="125.2">12</text>
<text x="278.8" y="121.4">IO25</text>
<text x="278.8" y="123.9">IO26</text>
<text x="302.5" y="123.9">IO17</text>
<text x="303.8" y="121.4">IO5</text>
<text x="308.5" y="125.2">27</text>
<text x="308.5" y="122.6">28</text>
<text x="308.5" y="120.1">29</text>
<text x="37.7" y="127.7">2</text>
<text x="37.7" y="130.2">3</text>
<text x="40.1" y="126.4">NC</text>
<text x="40.1" y="129">SCL</text>
<text x="40.1" y="131.5">SDA</text>
<text x="50.9" y="131.5">GND</text>
<text x="51" y="129">INT#</text>
<text x="52.7" y="126.4">NC</text>
<text x="57" y="130.2">12</text>
<text x="57" y="127.7">13</text>
<text x="112.7" y="126.4">2</text>
<text x="112.7" y="129">3</text>
<text x="115" y="127.7">GND</text>
<text x="115" y="130.2">ALERT</text>
<text x="127.4" y="130.2">ADD0</text>
<text x="130.6" y="127.7">V+</text>
<text x="134.5" y="129">4</text>
<text x="134.5" y="126.4">5</text>
<text x="190.1" y="127.7">8</text>
<text x="190.1" y="130.2">9</text>
<text x="192.5" y="126.4">NC</text>
<text x="192.5" y="129">I/O-VCC</text>
<text x="192.5" y="131.5">VCC</text>
<text x="275.2" y="127.7">13</text>
<text x="275.2" y="130.2">14</text>
<text x="278.8" y="126.4">IO27</text>
<text x="278.8" y="129">IO14</text>
<text x="278.8" y="131.5">IO12</text>
<text x="302.5" y="126.4">IO16</text>
<text x="303.8" y="131.5">IO0</text>
<text x="303.8" y="129">IO4</text>
<text x="308.5" y="130.2">25</text>
<text x="308.5" y="127.7">26</text>
<text x="37.7" y="132.8">4</text>
<text x="37.7" y="135.3">5</text>
<text x="37.7" y="137.9">6</text>
<text x="40.1" y="134.1">PGND</text>
<text x="40.1" y="136.6">NC</text>
<text x="48.7" y="136.6">VLED+</text>
<text x="51.2" y="134.1">VDD</text>
<text x="57" y="137.9">9</text>
<text x="57" y="135.3">10</text>
<text x="57" y="132.8">11</text>
<text x="188.9" y="132.8">10</text>
<text x="188.9" y="135.3">11</text>
<text x="188.9" y="137.9">12</text>
<text x="192.5" y="134.1">A</text>
<text x="192.5" y="136.6">K</text>
<text x="275.2" y="132.8">15</text>
<text x="275.2" y="135.3">16</text>
<text x="275.2" y="137.9">17</text>
<text x="278.8" y="134.1">GND</text>
<text x="278.8" y="136.6">IO13</text>
<text x="302.5" y="136.6">IO15</text>
<text x="303.8" y="134.1">IO2</text>
<text x="308.5" y="137.9">22</text>
<text x="308.5" y="135.3">23</text>
<text x="308.5" y="132.8">24</text>
<text x="37.7" y="140.4">7</text>
<text x="40.1" y="139.1">NC</text>
<text x="40.1" y="141.7">NC</text>
<text x="48.7" y="139.1">VLED+</text>
<text x="52.7" y="141.7">NC</text>
<text x="57" y="140.4">8</text>
<text x="192.5" y="139.1">GND</text>
<text x="275.2" y="140.4">18</text>
<text x="275.2" y="142.9">19</text>
<text x="278.8" y="139.1">SHD/SD2</text>
<text x="278.8" y="141.7">SWP/SD3</text>
<text x="297.5" y="141.7">SDO/SD0</text>
<text x="298.6" y="139.1">SDI/SD1</text>
<text x="308.5" y="142.9">20</text>
<text x="308.5" y="140.4">21</text>
<text x="278.8" y="144.2">SCS/CMD</text>
<text x="297.7" y="144.2">SCK/CLK</text>
</g>
</svg>
